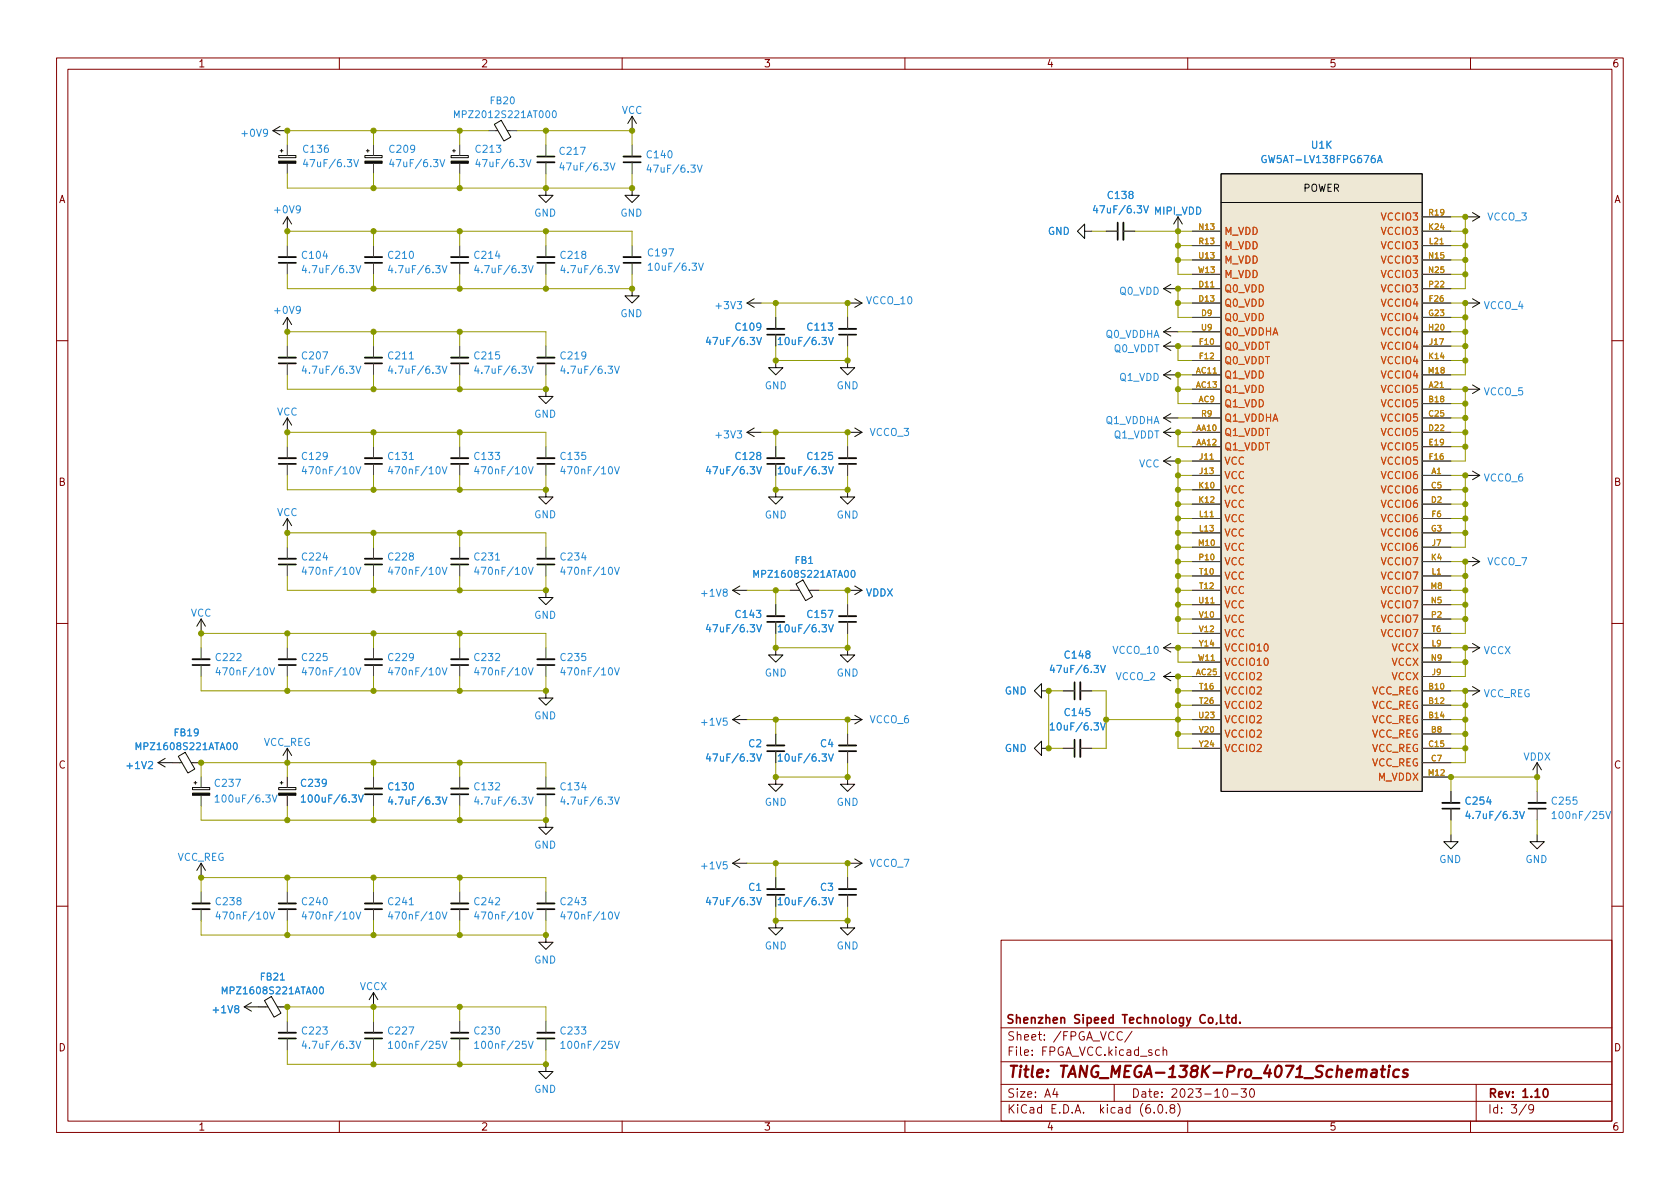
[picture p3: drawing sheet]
<svg xmlns="http://www.w3.org/2000/svg" width="297mm" height="210mm" viewBox="0 0 297 210" stroke-linecap="round" stroke-linejoin="round" font-family="sans-serif">
<g fill="none" stroke="#840000" stroke-width=".18">
<path d="M10 10.2h277v190.1h-277zM12 12.2h273v186.1h-273zM60 10.2v2M110 10.2v2M160 10.2v2M210 10.2v2M260 10.2v2M10 60.2h2M285 60.2h2M10 110.2h2M285 110.2h2M10 160.2h2"/>
<path d="M177 166.3h108v32h-108zM285 160.2h2M60 198.3v2M110 198.3v2M160 198.3v2M177 194.8h108M177 191.8h108M177 187.8h108M177 181.8h108M186.5 192.5l-.4 1h1M186.9 193v1M197 191.8v3"/>
<path d="M198.4 182.6a.6 .6 0 0 0-.7 0 .6 .6 0 0 0-.2 .7 .56 .56 0 0 0 .3 .6 .56 .56 0 0 0 .6-.1M200.1 182.4l-1.2 1.9M204.1 196.7v.1M204.9 195.4l.2-.1a.81 .81 0 0 1 .6 .7 .81 .81 0 0 1-.3 .8h-.2a.81 .81 0 0 1-.6-.6 .81 .81 0 0 1 .3-.8zM205 185.7l-.4-.1-.3 .3v.4l.1 .3h.6M205.6 185.8l.3-.2 .3 .1 .1 .9M205.6 185.1v1.5M206.2 196.7v.1M207.1 196l-.2-.3v-.2l.2-.2 .5 .1 .1 .2-.1 .2-.6 .2-.1 .3v.4l.2 .1h.5l.1-.3-.1-.4-.2-.1M208.2 195.1a1.72 1.72 0 0 1 0 2.3M210 198.3v2M216.4 192.6l.2-.1a.81 .81 0 0 1 .6 .7 .81 .81 0 0 1-.3 .8h-.2a.81 .81 0 0 1-.6-.6 .81 .81 0 0 1 .3-.8z"/>
<path d="M217.7 193.5h1.2M219.4 192.5h1l-.5 .6 .4 .1v.7l-.2 .1h-.5l-.2-.1M221.1 192.6l.2-.1a.81 .81 0 0 1 .6 .7 .81 .81 0 0 1-.3 .8h-.2a.81 .81 0 0 1-.5-.6 .81 .81 0 0 1 .2-.8zM260 198.3v2M261 191.8v6.5M269.9 195.3l-1.3 1.9M271.2 196l-.3 .3h-.3l-.3-.3 .1-.6 .5-.1 .2 .2a.99 .99 0 0 1-.4 1.3h-.3"/>
</g>
<path d="M215.8 179.4v1.5h.7M216.8 179.9h.6M217 179.4v1.3l.4 .2M218.5 179.4v1.5M218.5 180l-.4-.1-.3 .3v.4l.1 .3h.6M219.2 180.8v.1M273.1 192.6l.1-.1a.8 .8 0 0 1 .5 .8 .8 .8 0 0 1-.5 .7 .99 .99 0 0 1-.1-1.4z" fill="none" stroke="#840000" stroke-width=".3"/>
<path d="M242.6 189.2l.2-.1 .6 .1-.1 1.3M243.4 189.6l-.6 .1a.4 .4 0 0 0-.4 .3 .4 .4 0 0 0 .3 .5l.6-.1M244.2 189.1h.7M244.5 188.5l-.2 1.7 .1 .2 .4 .1M245.6 189.1l-.2 1.4M245.7 188.5l-.1 .1v.1l.2-.1-.1-.1-.1 .2M247.4 189.2a.66 .66 0 0 0-1 .3l-.1 .6 .2 .3 .2 .1 .5-.1M248.9 189.2a.49 .49 0 0 0-.8 .3l.1 .2 .6 .2 .1 .2-.1 .3-.2 .1-.6-.1" fill="none" stroke="#840000" stroke-width=".4"/>
<g fill="none" stroke="#0a0a0a" stroke-width=".33">
<path d="M95 28.7h3M110.2 27.7h3.1M198.6 39.4v3M49.3 45.5h3M64.5 45.5h3.1M79.8 45.5h3M95 45.5h3M110.2 45.5h3.1M135.6 58.2h3.1M148.3 58.2h3.1M49.3 63.2h3M64.5 63.2h3.1"/>
<path d="M79.8 63.2h3M95 63.2h3M49.3 98.8h3M49.3 81h3M64.5 98.8h3.1M64.5 81h3.1M79.8 98.8h3M79.8 81h3M95 98.8h3M95 81h3M135.6 81h3.1M148.3 81h3.1"/>
<path d="M34 116.6h3.1M49.3 116.6h3M64.5 116.6h3.1M79.8 116.6h3M95 116.6h3M135.6 109h3.1M148.3 109h3.1M64.5 139.4h3.1M79.8 139.4h3M95 139.4h3M135.6 131.8h3.1M148.3 131.8h3.1"/>
<path d="M191 120.6v3.1M191 130.8v3.1M34 159.8h3.1M49.3 159.8h3M64.5 159.8h3.1M79.8 159.8h3M95 159.8h3M135.6 157.2h3.1M148.3 157.2h3.1M255 142h3.1M270.3 142h3M49.3 182.6h3"/>
<path d="M64.5 182.6h3.1M79.8 182.6h3M95 182.6h3"/>
</g>
<g fill="none" stroke="#0a0a0a" stroke-width=".3">
<path d="M95 27.7h3M110.2 28.7h3.1M197.6 39.4v3M49.3 46.5h3M64.5 46.5h3.1M79.8 46.5h3M95 46.5h3M110.2 46.5h3.1M135.6 59.2h3.1M148.3 59.2h3.1M49.3 64.3h3M64.5 64.3h3.1"/>
<path d="M79.8 64.3h3M95 64.3h3M49.3 99.8h3M49.3 82h3M64.5 99.8h3.1M64.5 82h3.1M79.8 99.8h3M79.8 82h3M95 99.8h3M95 82h3M135.6 82h3.1M148.3 82h3.1"/>
<path d="M34 117.6h3.1M49.3 117.6h3M64.5 117.6h3.1M79.8 117.6h3M95 117.6h3M135.6 110h3.1M148.3 110h3.1M135.6 132.8h3.1M148.3 132.8h3.1M190 120.6v3.1M190 130.8v3.1M64.5 140.5h3.1"/>
<path d="M79.8 140.5h3M95 140.5h3M135.6 158.2h3.1M148.3 158.2h3.1M255 143h3.1M270.3 143h3M34 160.8h3.1M49.3 160.8h3M64.5 160.8h3.1M79.8 160.8h3M95 160.8h3M49.3 183.6h3"/>
<path d="M64.5 183.6h3.1M79.8 183.6h3M95 183.6h3"/>
</g>
<g fill="none" stroke="#493f36" stroke-width=".18">
<path d="M50.8 25.6v1.9M50.8 28.9v1.8M66 25.6v1.9M66 28.9v1.8M81.3 25.6v1.9M81.3 28.9v1.8M86.4 23.1h1.2M90.2 23.1h1.2M96.5 25.6v2.1M96.5 28.7v2M111.8 25.6v2.1M111.8 28.7v2"/>
<path d="M251.5 38.3h5M50.8 43.4v2.1M50.8 46.5v2M66 43.4v2.1M66 46.5v2M81.3 43.4v2.1M81.3 46.5v2M96.5 43.4v2.1M96.5 46.5v2M111.8 43.4v2.1M111.8 46.5v2M137.2 56.1v2.1"/>
<path d="M137.2 59.2v2M149.9 56.1v2.1M149.9 59.2v2M195.6 40.9h2M198.6 40.9h2.1M210.8 40.9h5.1M210.8 51h5.1M210.8 53.6h5.1M210.8 56.1h5.1M210.8 58.7h5.1M210.8 43.4h5.1M210.8 46h5.1"/>
<path d="M210.8 48.5h5.1M251.5 40.9h5M251.5 51h5M251.5 53.6h5M251.5 56.1h5M251.5 58.7h5M251.5 43.4h5M251.5 46h5M251.5 48.5h5M50.8 61.2v2M50.8 64.3v2M50.8 79v2"/>
<path d="M66 61.2v2M66 64.3v2M66 79v2M81.3 61.2v2M81.3 64.3v2M81.3 79v2M96.5 61.2v2M96.5 64.3v2M96.5 79v2M137.2 79v2M149.9 79v2M210.8 68.8h5.1"/>
<path d="M210.8 76.4h5.1M210.8 79h5.1M210.8 66.3h5.1M210.8 71.4h5.1M210.8 73.9h5.1M210.8 61.2h5.1M210.8 63.7h5.1M251.5 68.8h5M251.5 76.4h5M251.5 79h5M251.5 66.3h5M251.5 71.4h5"/>
<path d="M251.5 73.9h5M251.5 61.2h5M251.5 63.7h5M50.8 82v2.1M50.8 96.8v2M50.8 99.8v2M66 82v2.1M66 96.8v2M66 99.8v2M81.3 82v2.1M81.3 96.8v2M81.3 99.8v2"/>
<path d="M96.5 82v2.1M96.5 96.8v2M96.5 99.8v2M137.2 82v2.1M149.9 82v2.1M210.8 84.1h5.1M210.8 86.6h5.1M210.8 89.1h5.1M210.8 81.5h5.1M210.8 91.7h5.1M210.8 94.2h5.1M210.8 96.8h5.1"/>
<path d="M210.8 99.3h5.1M251.5 84.1h5M251.5 86.6h5M251.5 89.1h5M251.5 81.5h5M251.5 91.7h5M251.5 94.2h5M251.5 96.8h5M251.5 99.3h5M35.6 114.5v2.1M35.6 117.6v2M50.8 114.5v2.1"/>
<path d="M50.8 117.6v2M66 114.5v2.1M66 117.6v2M81.3 114.5v2.1M81.3 117.6v2M96.5 114.5v2.1M96.5 117.6v2M137.2 106.9v2.1M137.2 110v2M139.7 104.4h1.3M143.5 104.4h1.3M149.9 106.9v2.1"/>
<path d="M149.9 110v2M210.8 119.6h5.1M210.8 101.8h5.1M210.8 114.5h5.1M210.8 104.4h5.1M210.8 106.9h5.1M210.8 117.1h5.1M210.8 109.5h5.1M210.8 112h5.1M251.5 119.6h5M251.5 101.8h5M251.5 114.5h5"/>
<path d="M251.5 104.4h5M251.5 106.9h5M251.5 117.1h5M251.5 109.5h5M251.5 112h5M30.5 134.9h1.2M34.3 134.9h1.3M35.6 137.4v1.9M50.8 137.4v1.9M66 137.4v2M81.3 137.4v2M96.5 137.4v2"/>
<path d="M137.2 129.8v2M137.2 132.8v2.1M149.9 129.8v2M149.9 132.8v2.1M188 122.2h2M188 132.3h2M191 122.2h2M191 132.3h2M210.8 122.2h5.1M210.8 132.3h5.1M210.8 124.7h5.1M210.8 127.2h5.1"/>
<path d="M210.8 129.8h5.1M251.5 122.2h5M251.5 134.9h5M251.5 132.3h5M251.5 124.7h5M251.5 127.2h5M251.5 129.8h5M251.5 137.4h5M256.5 139.9v2.1M271.8 139.9v2.1M35.6 140.6v1.9M35.6 157.7v2.1"/>
<path d="M50.8 140.6v1.9M50.8 157.7v2.1M66 140.5v2M66 157.7v2.1M81.3 140.5v2M81.3 157.7v2.1M96.5 140.5v2M96.5 157.7v2.1M137.2 155.2v2M137.2 158.2v2.1M149.9 155.2v2M149.9 158.2v2.1"/>
<path d="M256.5 143v2M271.8 143v2M35.6 160.8v2M45.7 178h1.3M49.5 178h1.3M50.8 160.8v2M66 160.8v2M81.3 160.8v2M96.5 160.8v2M50.8 180.6v2M50.8 183.6v2.1M66 180.6v2"/>
<path d="M66 183.6v2.1M81.3 180.6v2M81.3 183.6v2.1M96.5 180.6v2M96.5 183.6v2.1"/>
</g>
<g fill="none" stroke="#268bd2" stroke-width=".18">
<path d="M97.8 19.7l.1-.1a.65 .65 0 0 1 .5 .6 .65 .65 0 0 1-.5 .6l-.2-.5zM54 28.2l-.3 .9h.7M62.6 28.2l.4 1.3 .4-1.3M69.2 28.2l-.3 .9h.8M77.8 28.2l.4 1.3 .4-1.3M80.4 20.8v-1.2l.4 .9 .4-.9v1.2M84.4 28.2l-.3 .9h.8M93 28.2l.5 1.3 .4-1.3M99.3 28.8l-.3 .9h.8M107.9 28.8l.4 1.3 .4-1.3M114.7 29.1l-.3 .9h.8M123.3 29.2l.4 1.3 .4-1.3"/>
<path d="M193.6 36.3l-.3 .9h.8M202.2 36.4l.4 1.3 .5-1.3M223.8 27.6a.59 .59 0 0 0-.7 .5 .59 .59 0 0 0 .7 .6l.1-.5h-.3M243.5 28.8l.5-1.3 .4 1.3M243.7 28.4h.6M53.7 46.9l-.3 .9h.8M62.9 47l.5 1.2 .4-1.2M69 46.9l-.3 .9h.8M78.2 47l.4 1.2 .4-1.2M84.2 46.9l-.3 .9h.8M93.4 47l.4 1.2 .5-1.2M99.5 46.9l-.3 .9h.8"/>
<path d="M108.7 47l.4 1.2 .4-1.2M114.6 46.9l.4-.4v1.3M114.6 47.8h.7M123.5 46.5l.4 1.3 .5-1.3M125.2 59.6l-.3 .9h.8M133.8 59.7l.4 1.2 .4-1.2M146.5 59.7l.4 1.2 .4-1.2M53.7 64.7l-.3 .9h.8M62.9 64.7l.5 1.3 .4-1.3M69 64.7l-.3 .9h.8M78.2 64.7l.4 1.3 .4-1.3M84.2 64.7l-.3 .9h.8"/>
<path d="M93.4 64.7l.4 1.3 .5-1.3M99.5 64.7l-.3 .9h.8M108.7 64.7l.4 1.3 .4-1.3M137.6 60l.4-.3v1.2M137.6 60.9h.7M53.7 82.5l-.3 .9h.8M62.9 82.5l.5 1.3 .4-1.3M69 82.5l-.3 .9h.8M78.2 82.5l.4 1.3 .4-1.3M84.2 82.5l-.3 .9h.8M93.4 82.5l.4 1.3 .5-1.3M99.5 82.5l-.3 .9h.8"/>
<path d="M108.7 82.5l.4 1.3 .4-1.3M125.2 82.5l-.3 .9h.8M133.8 82.5l.4 1.3 .4-1.3M137.6 82.9l.4-.4v1.3M137.6 83.8h.7M146.5 82.5l.4 1.3 .4-1.3M38.5 118l-.3 .9h.8M47.7 118.1l.4 1.3 .4-1.3M53.7 100.2l-.3 1h.8M53.7 118l-.3 .9h.8M62.9 100.3l.5 1.3 .4-1.3M62.9 118.1l.5 1.3 .4-1.3"/>
<path d="M69 118l-.3 .9h.8M69 100.2l-.3 1h.8M78.2 118.1l.4 1.3 .4-1.3M78.2 100.3l.4 1.3 .4-1.3M84.2 118l-.3 .9h.8M84.2 100.2l-.3 1h.8M93.4 118.1l.4 1.3 .5-1.3M93.4 100.3l.4 1.3 .5-1.3M99.5 100.2l-.3 1h.8M99.5 118l-.3 .9h.8M108.7 100.3l.4 1.3 .4-1.3M108.7 118.1l.4 1.3 .4-1.3"/>
<path d="M125.2 110.4l-.3 .9h.8M133.3 102.1v-1.2l.4 .8 .4-.8v1.2M133.8 110.5l.4 1.2 .4-1.2M137.6 110.8l.4-.3v1.2M137.6 111.7h.7M146.5 110.5l.4 1.2 .4-1.2M150.6 100.9h.2a.65 .65 0 0 1 .4 .6 .65 .65 0 0 1-.4 .6 .81 .81 0 0 1-.2-1.2zM186 117.6l-.3 .9h.8M194.6 117.7l.4 1.2 .4-1.2M24.1 132.6v-1.3l.4 .9 .4-.9v1.3M41.4 131.5l.1-.2a.65 .65 0 0 1 .5 .7 .65 .65 0 0 1-.5 .6l-.2-.5zM125.2 133.3l-.3 .9h.8"/>
<path d="M133.8 133.3l.4 1.3 .4-1.3M137.6 133.7l.4-.4v1.3M137.6 134.6h.7M146.5 133.3l.4 1.3 .4-1.3M185.7 128.2l.4-.4v1.3M185.7 129.1h.7M194.6 127.8l.4 1.3 .4-1.3M38 140.9l.4-.3v1.2M38 141.8h.8M48.1 140.6l.5 1.2 .4-1.2M53.3 140.9l.3-.3v1.2M53.3 141.8h.7"/>
<path d="M63.4 140.6l.4 1.2 .4-1.2M69 140.9l-.3 .9h.8M78.2 140.9l.4 1.3 .4-1.3M84.2 140.9l-.3 .9h.8M93.4 140.9l.4 1.3 .5-1.3M99.5 140.9l-.3 .9h.8M108.7 140.9l.4 1.3 .4-1.3M125.2 158.7l-.3 .9h.8M133.8 158.7l.4 1.3 .4-1.3M137.6 159.1l.4-.4v1.3M137.6 160h.7M146.5 158.7l.4 1.3 .4-1.3"/>
<path d="M259.5 143.4l-.3 .9h.8M268.7 143.5l.4 1.3 .4-1.3M274.4 143.9l.4-.4v1.3M274.4 144.8h.8M283.9 143.5l.4 1.3 .5-1.3M38.5 161.2l-.3 .9h.8M39.3 175.7v-1.2l.4 .9 .4-.9v1.2M47.7 161.3l.4 1.2 .4-1.2M53.7 161.2l-.3 .9h.8M56.7 174.6l.1-.1a.65 .65 0 0 1 .4 .6 .65 .65 0 0 1-.4 .6 .81 .81 0 0 1-.1-1.1zM62.9 161.3l.5 1.2 .4-1.2M69 161.2l-.3 .9h.8"/>
<path d="M78.2 161.3l.4 1.2 .4-1.2M84.2 161.2l-.3 .9h.8M93.4 161.3l.4 1.2 .5-1.2M99.5 161.2l-.3 .9h.8M108.7 161.3l.4 1.2 .4-1.2M53.7 184.1l-.3 .9h.8M62.9 184.1l.5 1.3 .4-1.3M68.7 184.5l.3-.4v1.3M68.7 185.4h.7M78.2 184.1l.4 1.3 .4-1.3M83.9 184.5l.4-.4v1.3M83.9 185.4h.8"/>
<path d="M93.4 184.1l.4 1.3 .5-1.3M99.2 184.5l.3-.4v1.3M99.2 185.4h.7M108.7 184.1l.4 1.3 .4-1.3"/>
</g>
<g fill="none" stroke="#0a0a0a" stroke-width=".18">
<path d="M48.3 23.1h2.5M48.3 23.1l1.2 .8M49.3 27.5h3v.4h-3zM49.5 26.7h.5M49.5 22.3l-1.2 .8M49.8 26.4v.5M50.8 38.3v2.6M50.8 38.3l-.8 1.3M50.8 38.3l.8 1.3M64.5 27.5h3.1v.4h-3.1zM64.8 26.7h.5M65 26.4v.5"/>
<path d="M79.8 27.5h3v.4h-3zM80 26.7h.5M80.3 26.4v.5M87.4 22l1.2-.7 1.7 2.9-1.2 .7zM87.6 23.1h.4M89.7 23.1h.5M96.5 33.3v1.2h-1.3l1.3 1.3 1.3-1.3h-1.3M111.8 33.3v1.2h-1.3l1.3 1.3 1.2-1.3h-1.2M111.8 20.6l-.8 1.2M111.8 20.6v2.5M111.8 20.6l.7 1.2M208.3 38.3l-.8 1.3"/>
<path d="M208.3 38.3v2.6M208.3 38.3l.7 1.3M215.9 30.7h35.6v109.2h-35.6zM215.9 35.8h35.6M259.1 38.3h2.5M260.3 37.6l1.3 .7M261.6 38.3l-1.3 .8M50.8 56.1v2.6M50.8 56.1l-.8 1.3M50.8 56.1l.8 1.3M111.8 51v1.3h-1.3l1.3 1.3 1.2-1.3h-1.2M132.1 53.6h2.5"/>
<path d="M132.1 53.6l1.2 .8M133.3 52.8l-1.2 .8M149.9 53.6h2.5M151.1 52.8l1.3 .8M152.4 53.6l-1.3 .8M191.8 40.9v1.3l-1.3-1.3 1.3-1.3v1.3h1.2M205.7 51l1.3 .8M205.7 51h2.6M205.7 58.7l1.3 .7M205.7 58.7h2.6M207 50.3l-1.3 .7M207 57.9l-1.3 .8"/>
<path d="M259.1 53.6h2.5M260.3 52.8l1.3 .8M261.6 53.6l-1.3 .8M50.8 73.9v2.5M50.8 73.9l-.8 1.3M50.8 73.9l.8 1.3M96.5 68.8v1.3h-1.3l1.3 1.3 1.3-1.3h-1.3M132.1 76.4h2.5M132.1 76.4l1.2 .8M133.3 75.7l-1.2 .7M137.2 63.7v1.3h1.2l-1.2 1.3-1.3-1.3h1.3M149.9 63.7v1.3h1.2l-1.2 1.3-1.3-1.3h1.3"/>
<path d="M149.9 76.4h2.5M151.1 75.7l1.3 .7M152.4 76.4l-1.3 .8M205.7 66.3l1.3 .8M205.7 66.3h2.6M205.7 61.2l1.3 .8M205.7 61.2h2.6M205.7 73.9l1.3 .8M205.7 73.9h2.6M205.7 76.4l1.3 .8M205.7 76.4h2.6M207 65.5l-1.3 .8"/>
<path d="M207 60.4l-1.3 .8M207 73.1l-1.3 .8M207 75.7l-1.3 .7M259.1 68.8h2.5M260.3 68.1l1.3 .7M261.6 68.8l-1.3 .8M50.8 91.7v2.5M50.8 91.7l-.8 1.3M50.8 91.7l.8 1.3M96.5 86.6v1.3h-1.3l1.3 1.2 1.3-1.2h-1.3M137.2 86.6v1.3h1.2l-1.2 1.2-1.3-1.2h1.3M149.9 86.6v1.3h1.2l-1.2 1.2-1.3-1.2h1.3"/>
<path d="M205.7 81.5l1.3 .8M205.7 81.5h2.6M207 80.8l-1.3 .7M259.1 84.1h2.5M259.1 99.3h2.5M260.3 83.3l1.3 .8M260.3 98.5l1.3 .8M261.6 84.1l-1.3 .7M261.6 99.3l-1.3 .8M35.6 109.5v2.5M35.6 109.5l-.8 1.2M35.6 109.5l.7 1.2"/>
<path d="M96.5 104.4v1.3h-1.3l1.3 1.2 1.3-1.2h-1.3M129.5 104.4h2.6M129.5 104.4l1.3 .8M130.8 103.6l-1.3 .8M137.2 114.5v1.3h1.2l-1.2 1.3-1.3-1.3h1.3M140.7 103.3l1.3-.7 1.7 2.9-1.3 .7zM140.9 104.4h.5M143 104.4h.5M149.9 114.5v1.3h1.2l-1.2 1.3-1.3-1.3h1.3M149.9 104.4h2.5M151.1 103.6l1.3 .8M152.4 104.4l-1.3 .8"/>
<path d="M205.7 119.6l1.3 .8M205.7 119.6h2.6M205.7 114.5l1.3 .8M205.7 114.5h2.6M207 118.9l-1.3 .7M207 113.8l-1.3 .7M259.1 114.5h2.5M260.3 113.8l1.3 .7M261.6 114.5l-1.3 .8M27.9 134.9h2.6M27.9 134.9l1.3 .7M29.2 134.1l-1.3 .8"/>
<path d="M31.5 133.8l1.2-.8 1.7 3-1.2 .7zM31.7 134.9h.4M33.8 134.9h.5M34 139.3h3.1v.3h-3.1zM34.3 138.4h.5M34.5 138.2v.5M49.3 139.3h3v.3h-3zM49.5 138.4h.5M49.8 138.2v.5M50.8 132.3l-.8 1.3M50.8 132.3v2.6M50.8 132.3l.8 1.3"/>
<path d="M96.5 122.2v1.2h-1.3l1.3 1.3 1.3-1.3h-1.3M129.5 127.2h2.6M129.5 127.2l1.3 .8M130.8 126.5l-1.3 .7M137.2 137.4v1.3h1.2l-1.2 1.2-1.3-1.2h1.3M149.9 137.4v1.3h1.2l-1.2 1.2-1.3-1.2h1.3M149.9 127.2h2.5M151.1 126.5l1.3 .7M152.4 127.2l-1.3 .8M184.1 132.3v-1.2l-1.2 1.2 1.2 1.3v-1.3h1.3M184.1 122.2v-1.3l-1.2 1.3 1.2 1.2v-1.2h1.3M259.1 122.2h2.5"/>
<path d="M260.3 121.4l1.3 .8M261.6 122.2l-1.3 .7M271.8 134.9l-.8 1.2M271.8 134.9v2.5M271.8 134.9l.7 1.2M35.6 152.6l-.8 1.3M35.6 152.6v2.6M35.6 152.6l.7 1.3M96.5 145v1.3h-1.3l1.3 1.3 1.3-1.3h-1.3M129.5 152.6l1.3 .8M129.5 152.6h2.6M130.8 151.9l-1.3 .7"/>
<path d="M149.9 152.6h2.5M151.1 151.9l1.3 .7M152.4 152.6l-1.3 .8M256.5 147.6v1.2h-1.2l1.2 1.3 1.3-1.3h-1.3M271.8 147.6v1.2h-1.3l1.3 1.3 1.2-1.3h-1.2M43.2 178l1.2 .8M43.2 178h2.5M44.4 177.3l-1.2 .7M46.8 176.9l1.2-.7 1.7 3-1.2 .7zM47 178h.4M49 178h.5M66 175.5l-.7 1.3"/>
<path d="M66 175.5v2.5M66 175.5l.8 1.3M96.5 165.3v1.3h-1.3l1.3 1.3 1.3-1.3h-1.3M137.2 162.8v1.3h1.2l-1.2 1.2-1.3-1.2h1.3M149.9 162.8v1.3h1.2l-1.2 1.2-1.3-1.2h1.3M96.5 188.2v1.3h-1.3l1.3 1.2 1.3-1.2h-1.3"/>
</g>
<g fill="#0a0a0a" stroke="#0a0a0a" stroke-width=".18">
<path d="M49.3 140.3h3v.3h-3z"/>
<path d="M34 140.3h3.1v.3h-3.1z"/>
<path d="M49.3 28.5h3v.4h-3z"/>
<path d="M79.8 28.5h3v.4h-3z"/>
<path d="M64.5 28.5h3.1v.4h-3.1z"/>
</g>
<path d="M215.9 30.7h35.6v109.2h-35.6z" fill="#eee8d5" stroke="#eee8d5" stroke-width=".18"/>
<g fill="none" stroke="#990" stroke-width=".18">
<path d="M50.8 30.7v2.6h61v-2.6M66 23.1v2.5M66 30.7v2.6M81.3 23.1v2.5M81.3 30.7v2.6M86.4 23.1h-35.6v2.5M91.4 23.1h20.4v2.5M96.5 23.1v2.5M96.5 30.7v2.6M256.5 38.3h2.6v12.7h-2.6M50.8 43.4v-2.5h61v2.5M50.8 48.5v2.5h61v-2.5"/>
<path d="M66 40.9v2.5M66 48.5v2.5M66 58.7v2.5M81.3 40.9v2.5M81.3 48.5v2.5M81.3 58.7v2.5M96.5 40.9v2.5M96.5 48.5v2.5M134.6 53.6h15.3v2.5M137.2 53.6v2.5M193 40.9h2.6M200.7 40.9h10.1"/>
<path d="M208.3 40.9v7.6h2.5M208.3 53.6h2.5M208.3 43.4h2.5M208.3 58.7h2.5M208.3 46h2.5M210.8 51h-2.5v5.1h2.5M256.5 53.6h2.6v12.7h-2.6M256.5 48.5h2.6M256.5 40.9h2.6M256.5 43.4h2.6M256.5 56.1h2.6M256.5 58.7h2.6"/>
<path d="M256.5 46h2.6M50.8 61.2v-2.5h45.7v2.5M50.8 66.3v2.5h45.7v-2.5M50.8 79v-2.6h45.7v2.6M66 66.3v2.5M66 76.4v2.6M81.3 66.3v2.5M81.3 76.4v2.6M134.6 76.4h15.3v2.6M137.2 61.2v2.5h12.7v-2.5M137.2 76.4v2.6M208.3 68.8h2.5"/>
<path d="M208.3 73.9h2.5M210.8 66.3h-2.5v5.1h2.5M210.8 61.2h-2.5v2.5h2.5M210.8 76.4h-2.5v2.6h2.5M256.5 68.8h2.6v12.7h-2.6M256.5 71.4h2.6M256.5 61.2h2.6M256.5 63.7h2.6M256.5 73.9h2.6M256.5 79h2.6M256.5 76.4h2.6M50.8 84.1v2.5h45.7v-2.5"/>
<path d="M50.8 96.8v-2.6h45.7v2.6M66 84.1v2.5M66 94.2v2.6M81.3 84.1v2.5M81.3 94.2v2.6M137.2 84.1v2.5h12.7v-2.5M208.3 96.8h2.5M208.3 99.3h2.5M208.3 94.2h2.5M208.3 84.1h2.5M208.3 91.7h2.5M208.3 89.1h2.5"/>
<path d="M208.3 86.6h2.5M210.8 81.5h-2.5v30.5h2.5M256.5 84.1h2.6v12.7h-2.6M256.5 99.3h2.6v12.7h-2.6M256.5 94.2h2.6M256.5 91.7h2.6M256.5 89.1h2.6M256.5 86.6h2.6M35.6 114.5v-2.5h60.9v2.5M35.6 119.6v2.6h60.9v-2.6M50.8 101.8v2.6h45.7v-2.6M50.8 112v2.5"/>
<path d="M50.8 119.6v2.6M66 101.8v2.6M66 112v2.5M66 119.6v2.6M81.3 101.8v2.6M81.3 112v2.5M81.3 119.6v2.6M132.1 104.4h7.6M137.2 112v2.5h12.7v-2.5M137.2 104.4v2.5M144.8 104.4h5.1v2.5M208.3 101.8h2.5"/>
<path d="M208.3 104.4h2.5M208.3 109.5h2.5M208.3 106.9h2.5M210.8 114.5h-2.5v2.6h2.5M210.8 119.6h-2.5v12.7h2.5M256.5 114.5h2.6v5.1h-2.6M256.5 101.8h2.6M256.5 104.4h2.6M256.5 117.1h2.6M256.5 109.5h2.6M256.5 106.9h2.6M35.6 137.4v-2.5h60.9v2.5"/>
<path d="M50.8 134.9v2.5M66 134.9v2.5M81.3 134.9v2.5M132.1 127.2h17.8v2.6M137.2 134.9v2.5h12.7v-2.5M137.2 127.2v2.6M188 122.2h-2.6v10.1h2.6M193 122.2h2.6v10.1h-2.6M195.6 127.2h15.2M208.3 122.2h2.5M208.3 124.7h2.5M208.3 129.8h2.5"/>
<path d="M256.5 122.2h2.6v12.7h-2.6M256.5 124.7h2.6M256.5 129.8h2.6M256.5 132.3h2.6M256.5 127.2h2.6M256.5 139.9v-2.5h15.3v2.5M35.6 142.5v2.5h60.9v-2.5M35.6 157.7v-2.5h60.9v2.5M50.8 142.5v2.5M50.8 155.2v2.5M66 142.5v2.5M66 155.2v2.5"/>
<path d="M81.3 142.5v2.5M81.3 155.2v2.5M132.1 152.6h17.8v2.6M137.2 152.6v2.6M256.5 145v2.6M271.8 145v2.6M35.6 162.8v2.5h60.9v-2.5M50.8 162.8v2.5M66 162.8v2.5M66 178v2.6M81.3 162.8v2.5M81.3 178v2.6"/>
<path d="M137.2 160.3v2.5h12.7v-2.5M50.8 180.6v-2.6h45.7v2.6M50.8 185.7v2.5h45.7v-2.5M66 185.7v2.5M81.3 185.7v2.5"/>
</g>
<g fill="#859900" stroke="#859900" stroke-width=".18">
<circle cx="81.3" cy="155.2" r=".46"/>
<circle cx="66" cy="178" r=".46"/>
<circle cx="81.3" cy="178" r=".46"/>
<circle cx="50.8" cy="165.3" r=".46"/>
<circle cx="50.8" cy="155.2" r=".46"/>
<circle cx="81.3" cy="188.2" r=".46"/>
<circle cx="96.5" cy="188.2" r=".46"/>
<circle cx="66" cy="188.2" r=".46"/>
<circle cx="50.8" cy="178" r=".46"/>
<circle cx="66" cy="155.2" r=".46"/>
<circle cx="66" cy="165.3" r=".46"/>
<circle cx="149.9" cy="152.6" r=".46"/>
<circle cx="149.9" cy="127.2" r=".46"/>
<circle cx="149.9" cy="137.4" r=".46"/>
<circle cx="149.9" cy="162.8" r=".46"/>
<circle cx="185.4" cy="122.2" r=".46"/>
<circle cx="185.4" cy="132.3" r=".46"/>
<circle cx="137.2" cy="152.6" r=".46"/>
<circle cx="137.2" cy="137.4" r=".46"/>
<circle cx="137.2" cy="162.8" r=".46"/>
<circle cx="81.3" cy="122.2" r=".46"/>
<circle cx="81.3" cy="134.9" r=".46"/>
<circle cx="96.5" cy="122.2" r=".46"/>
<circle cx="81.3" cy="145" r=".46"/>
<circle cx="96.5" cy="165.3" r=".46"/>
<circle cx="81.3" cy="165.3" r=".46"/>
<circle cx="96.5" cy="145" r=".46"/>
<circle cx="66" cy="145" r=".46"/>
<circle cx="50.8" cy="145" r=".46"/>
<circle cx="35.6" cy="155.2" r=".46"/>
<circle cx="50.8" cy="122.2" r=".46"/>
<circle cx="50.8" cy="112" r=".46"/>
<circle cx="66" cy="122.2" r=".46"/>
<circle cx="66" cy="134.9" r=".46"/>
<circle cx="50.8" cy="134.9" r=".46"/>
<circle cx="35.6" cy="134.9" r=".46"/>
<circle cx="35.6" cy="112" r=".46"/>
<circle cx="259.1" cy="46" r=".46"/>
<circle cx="259.1" cy="48.5" r=".46"/>
<circle cx="259.1" cy="43.4" r=".46"/>
<circle cx="259.1" cy="68.8" r=".46"/>
<circle cx="259.1" cy="53.6" r=".46"/>
<circle cx="259.1" cy="56.1" r=".46"/>
<circle cx="259.1" cy="40.9" r=".46"/>
<circle cx="259.1" cy="38.3" r=".46"/>
<circle cx="259.1" cy="58.7" r=".46"/>
<circle cx="259.1" cy="63.7" r=".46"/>
<circle cx="259.1" cy="101.8" r=".46"/>
<circle cx="259.1" cy="106.9" r=".46"/>
<circle cx="259.1" cy="104.4" r=".46"/>
<circle cx="208.3" cy="124.7" r=".46"/>
<circle cx="208.3" cy="127.2" r=".46"/>
<circle cx="208.3" cy="114.5" r=".46"/>
<circle cx="208.3" cy="119.6" r=".46"/>
<circle cx="208.3" cy="129.8" r=".46"/>
<circle cx="259.1" cy="99.3" r=".46"/>
<circle cx="259.1" cy="61.2" r=".46"/>
<circle cx="208.3" cy="109.5" r=".46"/>
<circle cx="208.3" cy="106.9" r=".46"/>
<circle cx="208.3" cy="104.4" r=".46"/>
<circle cx="208.3" cy="122.2" r=".46"/>
<circle cx="208.3" cy="66.3" r=".46"/>
<circle cx="208.3" cy="61.2" r=".46"/>
<circle cx="208.3" cy="46" r=".46"/>
<circle cx="208.3" cy="51" r=".46"/>
<circle cx="208.3" cy="53.6" r=".46"/>
<circle cx="208.3" cy="76.4" r=".46"/>
<circle cx="208.3" cy="68.8" r=".46"/>
<circle cx="208.3" cy="94.2" r=".46"/>
<circle cx="208.3" cy="101.8" r=".46"/>
<circle cx="208.3" cy="99.3" r=".46"/>
<circle cx="208.3" cy="96.8" r=".46"/>
<circle cx="208.3" cy="91.7" r=".46"/>
<circle cx="208.3" cy="43.4" r=".46"/>
<circle cx="208.3" cy="40.9" r=".46"/>
<circle cx="195.6" cy="127.2" r=".46"/>
<circle cx="208.3" cy="81.5" r=".46"/>
<circle cx="208.3" cy="84.1" r=".46"/>
<circle cx="208.3" cy="86.6" r=".46"/>
<circle cx="208.3" cy="89.1" r=".46"/>
<circle cx="259.1" cy="122.2" r=".46"/>
<circle cx="259.1" cy="124.7" r=".46"/>
<circle cx="259.1" cy="129.8" r=".46"/>
<circle cx="259.1" cy="132.3" r=".46"/>
<circle cx="256.5" cy="137.4" r=".46"/>
<circle cx="259.1" cy="114.5" r=".46"/>
<circle cx="259.1" cy="117.1" r=".46"/>
<circle cx="271.8" cy="137.4" r=".46"/>
<circle cx="259.1" cy="127.2" r=".46"/>
<circle cx="259.1" cy="109.5" r=".46"/>
<circle cx="259.1" cy="79" r=".46"/>
<circle cx="259.1" cy="84.1" r=".46"/>
<circle cx="259.1" cy="73.9" r=".46"/>
<circle cx="259.1" cy="71.4" r=".46"/>
<circle cx="259.1" cy="76.4" r=".46"/>
<circle cx="259.1" cy="91.7" r=".46"/>
<circle cx="259.1" cy="94.2" r=".46"/>
<circle cx="259.1" cy="86.6" r=".46"/>
<circle cx="259.1" cy="89.1" r=".46"/>
<circle cx="137.2" cy="86.6" r=".46"/>
<circle cx="149.9" cy="86.6" r=".46"/>
<circle cx="137.2" cy="127.2" r=".46"/>
<circle cx="137.2" cy="104.4" r=".46"/>
<circle cx="149.9" cy="104.4" r=".46"/>
<circle cx="137.2" cy="114.5" r=".46"/>
<circle cx="149.9" cy="114.5" r=".46"/>
<circle cx="66" cy="104.4" r=".46"/>
<circle cx="66" cy="68.8" r=".46"/>
<circle cx="66" cy="76.4" r=".46"/>
<circle cx="81.3" cy="86.6" r=".46"/>
<circle cx="66" cy="86.6" r=".46"/>
<circle cx="66" cy="94.2" r=".46"/>
<circle cx="66" cy="112" r=".46"/>
<circle cx="50.8" cy="94.2" r=".46"/>
<circle cx="50.8" cy="76.4" r=".46"/>
<circle cx="111.8" cy="51" r=".46"/>
<circle cx="96.5" cy="51" r=".46"/>
<circle cx="66" cy="40.9" r=".46"/>
<circle cx="81.3" cy="23.1" r=".46"/>
<circle cx="66" cy="33.3" r=".46"/>
<circle cx="81.3" cy="33.3" r=".46"/>
<circle cx="81.3" cy="40.9" r=".46"/>
<circle cx="111.8" cy="23.1" r=".46"/>
<circle cx="66" cy="58.7" r=".46"/>
<circle cx="81.3" cy="58.7" r=".46"/>
<circle cx="81.3" cy="51" r=".46"/>
<circle cx="96.5" cy="33.3" r=".46"/>
<circle cx="96.5" cy="40.9" r=".46"/>
<circle cx="111.8" cy="33.3" r=".46"/>
<circle cx="50.8" cy="40.9" r=".46"/>
<circle cx="50.8" cy="23.1" r=".46"/>
<circle cx="96.5" cy="23.1" r=".46"/>
<circle cx="66" cy="23.1" r=".46"/>
<circle cx="81.3" cy="68.8" r=".46"/>
<circle cx="96.5" cy="68.8" r=".46"/>
<circle cx="66" cy="51" r=".46"/>
<circle cx="50.8" cy="58.7" r=".46"/>
<circle cx="137.2" cy="63.7" r=".46"/>
<circle cx="149.9" cy="63.7" r=".46"/>
<circle cx="149.9" cy="53.6" r=".46"/>
<circle cx="137.2" cy="53.6" r=".46"/>
<circle cx="137.2" cy="76.4" r=".46"/>
<circle cx="149.9" cy="76.4" r=".46"/>
<circle cx="81.3" cy="76.4" r=".46"/>
<circle cx="81.3" cy="112" r=".46"/>
<circle cx="96.5" cy="104.4" r=".46"/>
<circle cx="81.3" cy="104.4" r=".46"/>
<circle cx="96.5" cy="86.6" r=".46"/>
<circle cx="81.3" cy="94.2" r=".46"/>
</g>
<text font-size="2.8" fill="#840000" x="178" y="190.6">Title: TANG_MEGA-138K-Pro_4071_Schematics</text>
<g font-size="2.1" fill="#840000">
<text x="177.8" y="181">Shenzhen Sipeed Technology Co,Ltd.</text>
<text x="178" y="184">Sheet: /FPGA_VCC/</text>
<text x="178" y="186.7">File: FPGA_VCC.kicad_sch</text>
<text x="178" y="196.9">KiCad E.D.A. kicad (6.0.8)</text>
<text x="178" y="194.1">Size: A4</text>
<text x="200" y="194.1">Date: 2023-10-30</text>
<text x="263" y="194.1">Rev: 1.10</text>
<text x="263" y="196.9">Id: 3/9</text>
</g>
<g font-size="1.8" fill="#840000">
<text x="35" y="11.9">1</text>
<text x="85" y="11.9">2</text>
<text x="135" y="11.9">3</text>
<text x="185" y="11.9">4</text>
<text x="235" y="11.9">5</text>
<text x="285" y="11.9">6</text>
<text x="10.3" y="35.9">A</text>
<text x="285.3" y="35.9">A</text>
<text x="10.3" y="85.9">B</text>
<text x="285.3" y="85.9">B</text>
<text x="10.3" y="135.9">C</text>
<text x="285.3" y="135.9">C</text>
<text x="10.3" y="185.9">D</text>
<text x="285.3" y="185.9">D</text>
<text x="35" y="199.9">1</text>
<text x="85" y="199.9">2</text>
<text x="135" y="199.9">3</text>
<text x="185" y="199.9">4</text>
<text x="235" y="199.9">5</text>
<text x="285" y="199.9">6</text>
</g>
<g font-size="1.8" fill="#268bd2">
<text x="109.9" y="20.1">VCC</text>
<text x="42.9" y="24.2">+0V9</text>
<text x="53.8" y="27">C136</text>
<text x="54.3" y="29.5">47uF/6.3V</text>
<text x="69" y="27">C209</text>
<text x="69.6" y="29.5">47uF/6.3V</text>
<text x="84.2" y="27">C213</text>
<text x="84.8" y="29.5">47uF/6.3V</text>
<text x="99.1" y="27.4">C217</text>
<text x="114.5" y="28">C140</text>
<text x="223.7" y="28.8">GW5AT-LV138FPG676A</text>
<text x="231.9" y="26.3">U1K</text>
<text x="99.7" y="30.1">47uF/6.3V</text>
<text x="115.1" y="30.5">47uF/6.3V</text>
<text x="196" y="35.2">C138</text>
<text x="48.7" y="37.7">+0V9</text>
<text x="94.4" y="38.3">GND</text>
<text x="109.7" y="38.3">GND</text>
<text x="185.3" y="41.5">GND</text>
<text x="194" y="37.7">47uF/6.3V</text>
<text x="204.1" y="37.9">MIPI_VDD</text>
<text x="263" y="39">VCCO_3</text>
<text x="53.5" y="45.8">C104</text>
<text x="68.8" y="45.8">C210</text>
<text x="84" y="45.8">C214</text>
<text x="99.3" y="45.8">C218</text>
<text x="114.7" y="45.3">C197</text>
<text x="115.3" y="47.9">10uF/6.3V</text>
<text x="54.2" y="48.3">4.7uF/6.3V</text>
<text x="69.4" y="48.3">4.7uF/6.3V</text>
<text x="84.7" y="48.3">4.7uF/6.3V</text>
<text x="99.9" y="48.3">4.7uF/6.3V</text>
<text x="153.3" y="53.8">VCCO_10</text>
<text x="197.9" y="52.1">Q0_VDD</text>
<text x="48.7" y="55.5">+0V9</text>
<text x="109.7" y="56.1">GND</text>
<text x="126.7" y="54.7">+3V3</text>
<text x="130.2" y="58.5">C109</text>
<text x="142.9" y="58.5">C113</text>
<text x="195.4" y="59.7">Q0_VDDHA</text>
<text x="262.4" y="54.7">VCCO_4</text>
<text x="53.5" y="63.5">C207</text>
<text x="68.8" y="63.5">C211</text>
<text x="84" y="63.5">C215</text>
<text x="99.3" y="63.5">C219</text>
<text x="125.6" y="61">47uF/6.3V</text>
<text x="138.3" y="61">10uF/6.3V</text>
<text x="196.9" y="62.3">Q0_VDDT</text>
<text x="54.2" y="66.1">4.7uF/6.3V</text>
<text x="69.4" y="66.1">4.7uF/6.3V</text>
<text x="84.7" y="66.1">4.7uF/6.3V</text>
<text x="99.9" y="66.1">4.7uF/6.3V</text>
<text x="135.2" y="68.8">GND</text>
<text x="147.9" y="68.8">GND</text>
<text x="197.9" y="67.4">Q1_VDD</text>
<text x="262.4" y="69.9">VCCO_5</text>
<text x="48.9" y="73.5">VCC</text>
<text x="94.4" y="73.9">GND</text>
<text x="126.7" y="77.5">+3V3</text>
<text x="153.8" y="77.1">VCCO_3</text>
<text x="195.4" y="75">Q1_VDDHA</text>
<text x="196.9" y="77.5">Q1_VDDT</text>
<text x="53.5" y="81.3">C129</text>
<text x="54.2" y="83.9">470nF/10V</text>
<text x="68.8" y="81.3">C131</text>
<text x="69.4" y="83.9">470nF/10V</text>
<text x="84" y="81.3">C133</text>
<text x="84.7" y="83.9">470nF/10V</text>
<text x="99.3" y="81.3">C135</text>
<text x="99.9" y="83.9">470nF/10V</text>
<text x="125.6" y="83.9">47uF/6.3V</text>
<text x="130.2" y="81.3">C128</text>
<text x="138.3" y="83.9">10uF/6.3V</text>
<text x="142.9" y="81.3">C125</text>
<text x="201.3" y="82.6">VCC</text>
<text x="262.4" y="85.1">VCCO_6</text>
<text x="48.9" y="91.3">VCC</text>
<text x="94.4" y="91.6">GND</text>
<text x="135.2" y="91.7">GND</text>
<text x="147.9" y="91.7">GND</text>
<text x="53.5" y="99.1">C224</text>
<text x="54.2" y="101.6">470nF/10V</text>
<text x="68.8" y="99.1">C228</text>
<text x="69.4" y="101.6">470nF/10V</text>
<text x="84" y="99.1">C231</text>
<text x="84.7" y="101.6">470nF/10V</text>
<text x="99.3" y="99.1">C234</text>
<text x="99.9" y="101.6">470nF/10V</text>
<text x="263" y="99.9">VCCO_7</text>
<text x="124.2" y="105.5">+1V8</text>
<text x="153.1" y="105.5">VDDX</text>
<text x="33.7" y="109">VCC</text>
<text x="94.4" y="109.4">GND</text>
<text x="125.6" y="111.8">47uF/6.3V</text>
<text x="130.2" y="109.3">C143</text>
<text x="138.3" y="111.8">10uF/6.3V</text>
<text x="142.9" y="109.3">C157</text>
<text x="38.3" y="116.9">C222</text>
<text x="38.9" y="119.4">470nF/10V</text>
<text x="53.5" y="116.9">C225</text>
<text x="54.2" y="119.4">470nF/10V</text>
<text x="68.8" y="116.9">C229</text>
<text x="69.4" y="119.4">470nF/10V</text>
<text x="84" y="116.9">C232</text>
<text x="84.7" y="119.4">470nF/10V</text>
<text x="99.3" y="116.9">C235</text>
<text x="99.9" y="119.4">470nF/10V</text>
<text x="135.2" y="119.6">GND</text>
<text x="147.9" y="119.6">GND</text>
<text x="186.4" y="119">47uF/6.3V</text>
<text x="188.4" y="116.5">C148</text>
<text x="196.8" y="115.6">VCCO_10</text>
<text x="262.3" y="115.7">VCCX</text>
<text x="177.6" y="122.8">GND</text>
<text x="197.3" y="120.3">VCCO_2</text>
<text x="262.2" y="123.3">VCC_REG</text>
<text x="46.5" y="131.9">VCC_REG</text>
<text x="94.4" y="127.2">GND</text>
<text x="124.2" y="128.3">+1V5</text>
<text x="153.8" y="127.9">VCCO_6</text>
<text x="186.4" y="129.2">10uF/6.3V</text>
<text x="188.4" y="126.6">C145</text>
<text x="22.6" y="136">+1V2</text>
<text x="125.6" y="134.7">47uF/6.3V</text>
<text x="132.4" y="132.1">C2</text>
<text x="138.3" y="134.7">10uF/6.3V</text>
<text x="145.1" y="132.1">C4</text>
<text x="177.6" y="133">GND</text>
<text x="269.3" y="134.5">VDDX</text>
<text x="38.1" y="139.1">C237</text>
<text x="38.8" y="141.9">100uF/6.3V</text>
<text x="53.4" y="139.1">C239</text>
<text x="54.1" y="141.9">100uF/6.3V</text>
<text x="68.8" y="139.7">C130</text>
<text x="69.4" y="142.3">4.7uF/6.3V</text>
<text x="84" y="139.7">C132</text>
<text x="84.7" y="142.3">4.7uF/6.3V</text>
<text x="99.3" y="139.7">C134</text>
<text x="99.9" y="142.3">4.7uF/6.3V</text>
<text x="135.2" y="142.5">GND</text>
<text x="147.9" y="142.5">GND</text>
<text x="259.3" y="142.3">C254</text>
<text x="274.5" y="142.3">C255</text>
<text x="259.9" y="144.8">4.7uF/6.3V</text>
<text x="275.2" y="144.8">100nF/25V</text>
<text x="31.3" y="152.2">VCC_REG</text>
<text x="94.4" y="150.1">GND</text>
<text x="124.2" y="153.7">+1V5</text>
<text x="153.8" y="153.3">VCCO_7</text>
<text x="254.4" y="152.6">GND</text>
<text x="269.7" y="152.6">GND</text>
<text x="38.3" y="160.1">C238</text>
<text x="53.5" y="160.1">C240</text>
<text x="68.8" y="160.1">C241</text>
<text x="84" y="160.1">C242</text>
<text x="99.3" y="160.1">C243</text>
<text x="125.6" y="160.1">47uF/6.3V</text>
<text x="132.4" y="157.5">C1</text>
<text x="138.3" y="160.1">10uF/6.3V</text>
<text x="145.1" y="157.5">C3</text>
<text x="38.9" y="162.6">470nF/10V</text>
<text x="54.2" y="162.6">470nF/10V</text>
<text x="69.4" y="162.6">470nF/10V</text>
<text x="84.7" y="162.6">470nF/10V</text>
<text x="99.9" y="162.6">470nF/10V</text>
<text x="135.2" y="167.9">GND</text>
<text x="147.9" y="167.9">GND</text>
<text x="94.4" y="170.4">GND</text>
<text x="37.8" y="179.2">+1V8</text>
<text x="63.6" y="175.1">VCCX</text>
<text x="53.5" y="182.9">C223</text>
<text x="54.2" y="185.5">4.7uF/6.3V</text>
<text x="68.8" y="182.9">C227</text>
<text x="69.4" y="185.5">100nF/25V</text>
<text x="84" y="182.9">C230</text>
<text x="84.7" y="185.5">100nF/25V</text>
<text x="99.3" y="182.9">C233</text>
<text x="99.9" y="185.5">100nF/25V</text>
<text x="94.4" y="193.2">GND</text>
</g>
<text font-size="1.8" fill="#0a0a0a" x="230.3" y="33.9">POWER</text>
<g font-size="1.8" fill="#cb4b16">
<text x="216.4" y="41.5">M_VDD</text>
<text x="244.4" y="41.5">VCCIO3</text>
<text x="244.4" y="39">VCCIO3</text>
<text x="216.4" y="44.1">M_VDD</text>
<text x="216.4" y="46.6">M_VDD</text>
<text x="244.4" y="44.1">VCCIO3</text>
<text x="244.4" y="46.6">VCCIO3</text>
<text x="216.4" y="51.7">Q0_VDD</text>
<text x="216.4" y="49.1">M_VDD</text>
<text x="244.4" y="49.1">VCCIO3</text>
<text x="244.4" y="51.7">VCCIO3</text>
<text x="216.4" y="54.2">Q0_VDD</text>
<text x="216.4" y="56.8">Q0_VDD</text>
<text x="216.4" y="59.3">Q0_VDDHA</text>
<text x="244.4" y="54.2">VCCIO4</text>
<text x="244.4" y="56.8">VCCIO4</text>
<text x="244.4" y="59.3">VCCIO4</text>
<text x="216.4" y="61.8">Q0_VDDT</text>
<text x="216.4" y="64.4">Q0_VDDT</text>
<text x="244.4" y="61.8">VCCIO4</text>
<text x="244.4" y="64.4">VCCIO4</text>
<text x="216.4" y="66.9">Q1_VDD</text>
<text x="216.4" y="69.5">Q1_VDD</text>
<text x="244.4" y="69.5">VCCIO5</text>
<text x="244.4" y="66.9">VCCIO4</text>
<text x="216.4" y="77.1">Q1_VDDT</text>
<text x="216.4" y="72">Q1_VDD</text>
<text x="216.4" y="74.5">Q1_VDDHA</text>
<text x="244.4" y="72">VCCIO5</text>
<text x="244.4" y="74.5">VCCIO5</text>
<text x="244.4" y="77.1">VCCIO5</text>
<text x="216.4" y="79.6">Q1_VDDT</text>
<text x="216.4" y="82.2">VCC</text>
<text x="244.4" y="79.6">VCCIO5</text>
<text x="244.4" y="82.2">VCCIO5</text>
<text x="216.4" y="84.7">VCC</text>
<text x="216.4" y="87.2">VCC</text>
<text x="216.4" y="89.8">VCC</text>
<text x="244.4" y="84.7">VCCIO6</text>
<text x="244.4" y="87.2">VCCIO6</text>
<text x="244.4" y="89.8">VCCIO6</text>
<text x="216.4" y="92.3">VCC</text>
<text x="216.4" y="94.9">VCC</text>
<text x="244.4" y="92.3">VCCIO6</text>
<text x="244.4" y="94.9">VCCIO6</text>
<text x="216.4" y="97.4">VCC</text>
<text x="216.4" y="99.9">VCC</text>
<text x="244.4" y="97.4">VCCIO6</text>
<text x="244.4" y="99.9">VCCIO7</text>
<text x="216.4" y="102.5">VCC</text>
<text x="216.4" y="105">VCC</text>
<text x="216.4" y="107.6">VCC</text>
<text x="244.4" y="102.5">VCCIO7</text>
<text x="244.4" y="105">VCCIO7</text>
<text x="244.4" y="107.6">VCCIO7</text>
<text x="216.4" y="110.1">VCC</text>
<text x="216.4" y="112.6">VCC</text>
<text x="244.4" y="110.1">VCCIO7</text>
<text x="244.4" y="112.6">VCCIO7</text>
<text x="216.4" y="117.7">VCCIO10</text>
<text x="216.4" y="115.2">VCCIO10</text>
<text x="246" y="115.2">VCCX</text>
<text x="246" y="117.7">VCCX</text>
<text x="216.4" y="120.3">VCCIO2</text>
<text x="216.4" y="122.8">VCCIO2</text>
<text x="216.4" y="125.3">VCCIO2</text>
<text x="242.4" y="122.8">VCC_REG</text>
<text x="242.4" y="125.3">VCC_REG</text>
<text x="246" y="120.3">VCCX</text>
<text x="216.4" y="127.9">VCCIO2</text>
<text x="216.4" y="130.4">VCCIO2</text>
<text x="242.4" y="127.9">VCC_REG</text>
<text x="242.4" y="130.4">VCC_REG</text>
<text x="216.4" y="133">VCCIO2</text>
<text x="242.4" y="133">VCC_REG</text>
<text x="242.4" y="135.5">VCC_REG</text>
<text x="243.6" y="138">M_VDDX</text>
</g>
<g font-size="1.7" fill="#268bd2">
<text x="80.9" y="20.9">MPZ2012S221AT000</text>
<text x="86.8" y="18.4">FB20</text>
<text x="140.6" y="99.7">FB1</text>
<text x="133.9" y="102.1">MPZ1608S221ATA00</text>
<text x="30.9" y="130.2">FB19</text>
<text x="24.6" y="132.6">MPZ1608S221ATA00</text>
<text x="46.1" y="173.4">FB21</text>
<text x="39.9" y="175.8">MPZ1608S221ATA00</text>
</g>
<g font-size="1.4" fill="#b58900">
<text x="212.1" y="40.6">N13</text>
<text x="252.7" y="40.6">K24</text>
<text x="252.7" y="38.1">R19</text>
<text x="212.1" y="43.2">R13</text>
<text x="212.1" y="45.7">U13</text>
<text x="252.7" y="45.7">N15</text>
<text x="252.8" y="43.2">L21</text>
<text x="211.9" y="48.3">W13</text>
<text x="212.1" y="50.8">D11</text>
<text x="212.1" y="53.3">D13</text>
<text x="252.7" y="48.3">N25</text>
<text x="252.7" y="50.8">P22</text>
<text x="252.8" y="53.3">F26</text>
<text x="212.5" y="55.9">D9</text>
<text x="212.5" y="58.4">U9</text>
<text x="252.7" y="55.9">G23</text>
<text x="252.7" y="58.4">H20</text>
<text x="212.1" y="61">F10</text>
<text x="212.1" y="63.5">F12</text>
<text x="252.7" y="63.5">K14</text>
<text x="252.8" y="61">J17</text>
<text x="211.6" y="66">AC11</text>
<text x="211.6" y="68.6">AC13</text>
<text x="211.9" y="71.1">AC9</text>
<text x="252.6" y="66">M18</text>
<text x="252.7" y="68.6">A21</text>
<text x="252.7" y="71.1">B18</text>
<text x="211.6" y="76.2">AA10</text>
<text x="212.5" y="73.7">R9</text>
<text x="252.7" y="73.7">C25</text>
<text x="252.7" y="76.2">D22</text>
<text x="211.6" y="78.7">AA12</text>
<text x="212.2" y="81.3">J11</text>
<text x="212.2" y="83.8">J13</text>
<text x="252.7" y="78.7">E19</text>
<text x="252.8" y="81.3">F16</text>
<text x="253.1" y="83.8">A1</text>
<text x="212.1" y="86.4">K10</text>
<text x="212.1" y="88.9">K12</text>
<text x="253.1" y="86.4">C5</text>
<text x="253.1" y="88.9">D2</text>
<text x="212.1" y="91.4">L11</text>
<text x="212.1" y="94">L13</text>
<text x="253.1" y="94">G3</text>
<text x="253.2" y="91.4">F6</text>
<text x="212" y="96.5">M10</text>
<text x="212.1" y="99.1">P10</text>
<text x="212.1" y="101.6">T10</text>
<text x="253.1" y="99.1">K4</text>
<text x="253.2" y="101.6">L1</text>
<text x="253.2" y="96.5">J7</text>
<text x="212.1" y="106.7">U11</text>
<text x="212.1" y="104.1">T12</text>
<text x="253" y="104.1">M8</text>
<text x="253.1" y="106.7">N5</text>
<text x="212.1" y="109.2">V10</text>
<text x="212.1" y="111.8">V12</text>
<text x="253.1" y="109.2">P2</text>
<text x="253.2" y="111.8">T6</text>
<text x="211.6" y="119.4">AC25</text>
<text x="211.9" y="116.8">W11</text>
<text x="212.1" y="114.3">Y14</text>
<text x="253.1" y="116.8">N9</text>
<text x="253.2" y="114.3">L9</text>
<text x="253.2" y="119.4">J9</text>
<text x="212.1" y="121.9">T16</text>
<text x="212.1" y="124.5">T26</text>
<text x="252.7" y="121.9">B10</text>
<text x="252.7" y="124.5">B12</text>
<text x="212.1" y="127">U23</text>
<text x="212.1" y="129.5">V20</text>
<text x="252.7" y="127">B14</text>
<text x="253.1" y="129.5">B8</text>
<text x="212.1" y="132.1">Y24</text>
<text x="252.6" y="137.2">M12</text>
<text x="252.7" y="132.1">C15</text>
<text x="253.1" y="134.6">C7</text>
</g>
</svg>
